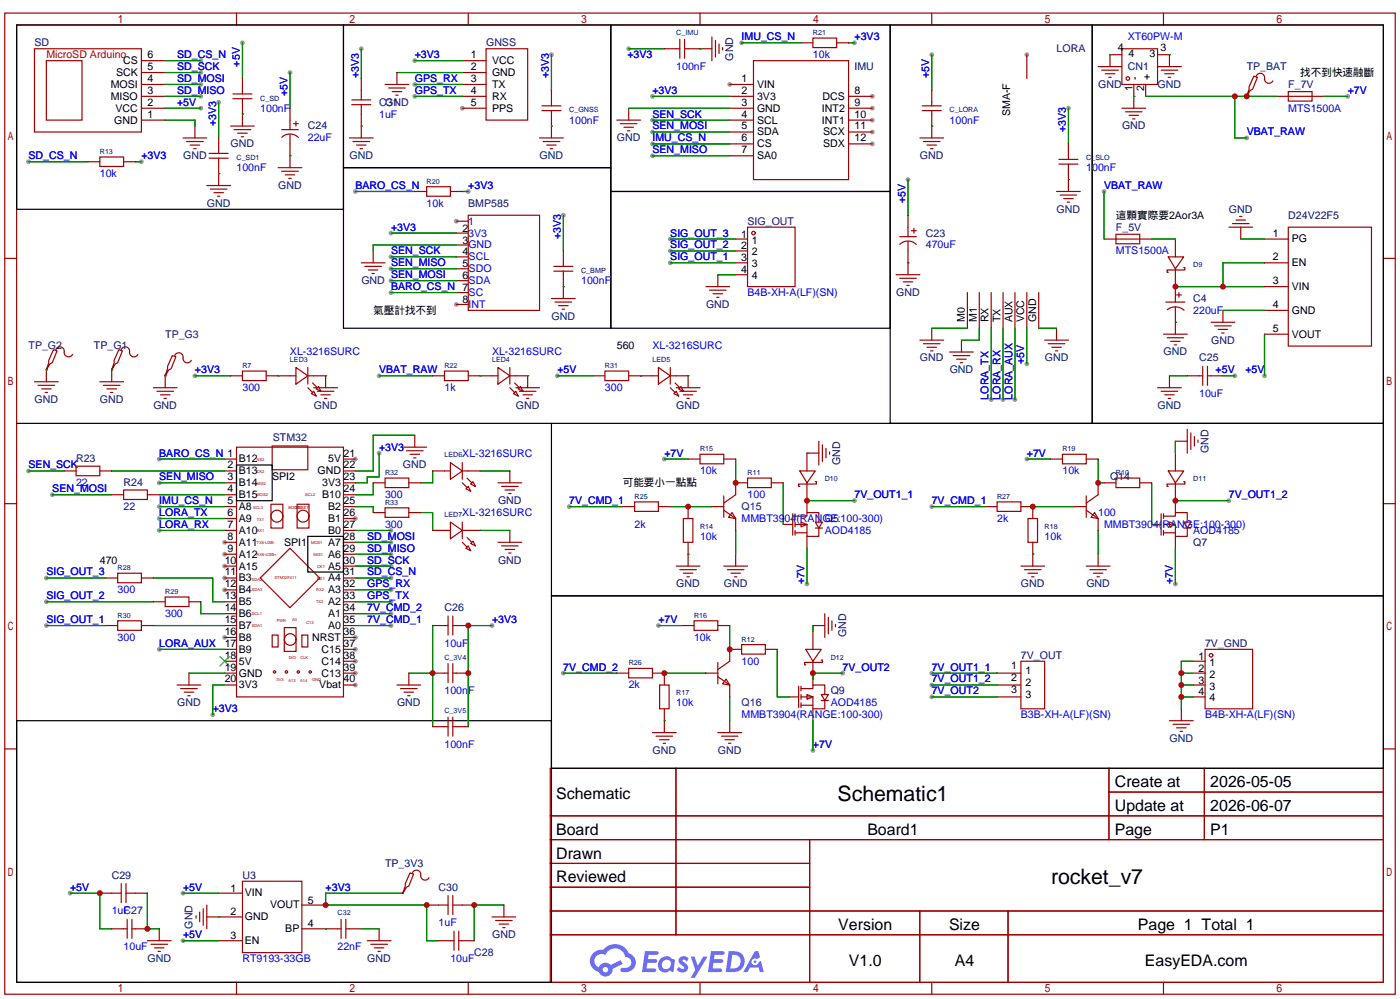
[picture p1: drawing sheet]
<svg xmlns="http://www.w3.org/2000/svg" width="299mm" height="213mm" viewBox="0 0 299 213" stroke-linecap="round" stroke-linejoin="round" font-family="sans-serif">
<g fill="#999">
<circle cx="219.5" cy="11.7" r=".51"/>
<circle cx="48" cy="115.8" r=".51"/>
<circle cx="48" cy="118.4" r=".51"/>
<circle cx="48" cy="120.9" r=".51"/>
<circle cx="48" cy="123.4" r=".51"/>
<circle cx="48" cy="126" r=".51"/>
<circle cx="48" cy="136.1" r=".51"/>
<circle cx="75.9" cy="98" r=".51"/>
<circle cx="75.9" cy="110.7" r=".51"/>
<circle cx="75.9" cy="136.1" r=".51"/>
<circle cx="75.9" cy="138.7" r=".51"/>
<circle cx="75.9" cy="141.2" r=".51"/>
<circle cx="75.9" cy="143.8" r=".51"/>
<circle cx="75.9" cy="146.3" r=".51"/>
<circle cx="98.8" cy="23.1" r=".51"/>
<circle cx="97.5" cy="47.2" r=".51"/>
<circle cx="97.5" cy="65" r=".51"/>
<circle cx="156" cy="18" r=".51"/>
<circle cx="186.4" cy="20.6" r=".51"/>
<circle cx="186.4" cy="23.1" r=".51"/>
<circle cx="186.4" cy="25.7" r=".51"/>
<circle cx="186.4" cy="28.2" r=".51"/>
<circle cx="186.4" cy="30.7" r=".51"/>
<circle cx="211.8" cy="85.3" r=".51"/>
<circle cx="214.4" cy="85.3" r=".51"/>
<circle cx="34" cy="110.7" r=".51"/>
<circle cx="34" cy="113.3" r=".51"/>
<circle cx="270.3" cy="80.3" r=".51"/>
<circle cx="219.5" cy="77.7" r=".51"/>
<circle cx="263.9" cy="80.3" r=".51"/>
<circle cx="83.6" cy="133.6" r=".51"/>
<circle cx="83.6" cy="131.1" r=".51"/>
<circle cx="83.6" cy="128.5" r=".51"/>
<circle cx="83.6" cy="126" r=".51"/>
<circle cx="83.6" cy="113.3" r=".51"/>
<circle cx="83.6" cy="115.8" r=".51"/>
<circle cx="83.6" cy="118.4" r=".51"/>
<circle cx="83.6" cy="120.9" r=".51"/>
<circle cx="34" cy="103.1" r=".51"/>
<circle cx="34" cy="138.7" r=".51"/>
<circle cx="34" cy="98" r=".51"/>
<circle cx="143.3" cy="56.1" r=".51"/>
<circle cx="143.3" cy="53.6" r=".51"/>
<circle cx="143.3" cy="51.1" r=".51"/>
<circle cx="88.6" cy="18" r=".51"/>
<circle cx="88.6" cy="20.6" r=".51"/>
<circle cx="88.6" cy="13" r=".51"/>
<circle cx="42.9" cy="13" r=".51"/>
<circle cx="42.9" cy="15.5" r=".51"/>
<circle cx="42.9" cy="18" r=".51"/>
<circle cx="42.9" cy="20.6" r=".51"/>
<circle cx="42.9" cy="23.1" r=".51"/>
<circle cx="83.6" cy="62.5" r=".51"/>
<circle cx="83.6" cy="54.9" r=".51"/>
<circle cx="83.6" cy="59.9" r=".51"/>
<circle cx="83.6" cy="57.4" r=".51"/>
<circle cx="83.6" cy="49.8" r=".51"/>
<circle cx="158.5" cy="9.1" r=".51"/>
<circle cx="182.6" cy="9.1" r=".51"/>
<circle cx="75.9" cy="40.9" r=".51"/>
<circle cx="6.1" cy="34.5" r=".51"/>
<circle cx="30.2" cy="34.5" r=".51"/>
<circle cx="100.1" cy="40.9" r=".51"/>
<circle cx="117.9" cy="11.7" r=".51"/>
<circle cx="134.4" cy="10.4" r=".51"/>
<circle cx="120.4" cy="46" r=".51"/>
<circle cx="199.1" cy="11.7" r=".51"/>
<circle cx="51.8" cy="9.1" r=".51"/>
<circle cx="34" cy="108.2" r=".51"/>
<circle cx="81" cy="80.3" r=".51"/>
<circle cx="119.1" cy="80.3" r=".51"/>
<circle cx="83.6" cy="123.4" r=".51"/>
<circle cx="9.9" cy="128.5" r=".51"/>
<circle cx="9.9" cy="123.4" r=".51"/>
<circle cx="9.9" cy="133.6" r=".51"/>
<circle cx="45.5" cy="152.7" r=".51"/>
<circle cx="105.2" cy="133.6" r=".51"/>
<circle cx="199.1" cy="108.2" r=".51"/>
<circle cx="219.5" cy="98" r=".51"/>
<circle cx="120.4" cy="143.8" r=".51"/>
<circle cx="140.7" cy="133.6" r=".51"/>
<circle cx="173.7" cy="160.3" r=".51"/>
<circle cx="199.1" cy="143.8" r=".51"/>
<circle cx="199.1" cy="146.3" r=".51"/>
<circle cx="199.1" cy="148.8" r=".51"/>
<circle cx="39.1" cy="200.9" r=".51"/>
<circle cx="15" cy="190.8" r=".51"/>
<circle cx="236" cy="40.9" r=".51"/>
<circle cx="266.4" cy="29.5" r=".51"/>
<circle cx="288" cy="20.6" r=".51"/>
<circle cx="41.7" cy="80.3" r=".51"/>
<circle cx="62" cy="15.5" r=".51"/>
<circle cx="77.2" cy="10.4" r=".51"/>
<circle cx="39.1" cy="190.8" r=".51"/>
<circle cx="121.7" cy="108.2" r=".51"/>
<circle cx="142" cy="98" r=".51"/>
<circle cx="262.6" cy="106.9" r=".51"/>
<circle cx="251.2" cy="124.7" r=".51"/>
<circle cx="182.6" cy="106.9" r=".51"/>
<circle cx="172.5" cy="124.7" r=".51"/>
<circle cx="180.1" cy="143.8" r=".51"/>
<circle cx="139.4" cy="20.6" r=".51"/>
<circle cx="139.4" cy="25.7" r=".51"/>
<circle cx="139.4" cy="28.2" r=".51"/>
<circle cx="139.4" cy="33.3" r=".51"/>
<circle cx="139.4" cy="30.7" r=".51"/>
<circle cx="46.7" cy="21.8" r=".51"/>
<circle cx="228.3" cy="23.1" r=".51"/>
<circle cx="6.1" cy="100.6" r=".51"/>
<circle cx="11.2" cy="105.7" r=".51"/>
<circle cx="216.9" cy="85.3" r=".51"/>
<circle cx="194.1" cy="38.4" r=".51"/>
<circle cx="81" cy="96.8" r=".51"/>
</g>
<g fill="none" stroke="#a10000" stroke-width=".25">
<path d="M1 2.8h297.2v209.5h-297.2zM3.6 5.3h292.1v204.5h-292.1zM50.5 2.8v2.5M100.1 2.8v2.5M149.6 2.8v2.5M199.1 2.8v2.5M248.7 2.8v2.5M1 55.2h2.6M295.7 55.2h2.5M1 107.6h2.6M295.7 107.6h2.5M1 160h2.6"/>
<path d="M295.7 160h2.5M117.6 164.1h178.1v45.7h-178.1zM117.6 174.2h178.1M117.6 179.3h178.1M144.5 164.1v35.5M173 179.3v30.5M237 164.1v15.2M237 169.2h58.7M257.4 164.1v15.2M117.6 184.4h55.4M117.6 194.6h178.1M117.6 189.5h55.4"/>
<path d="M117.6 199.6h178.1M196.6 194.6v15.2M215.4 194.6v15.2M50.5 209.8v2.5M100.1 209.8v2.5M149.6 209.8v2.5M199.1 209.8v2.5M248.7 209.8v2.5"/>
</g>
<g fill="#5487ff">
<path d="M145.3 204.5a1.3 1.3 0 0 1 1.9 .3l-.4 .6a.54 .54 0 0 0-.9-.2l.1 .2a1.34 1.34 0 0 1 .9 1.8 1.47 1.47 0 0 1-2.3-.1l.5-.6 .8 .4a.31 .31 0 0 0 .4-.2 .31 .31 0 0 0-.3-.4 1.12 1.12 0 0 1-.7-1.8z"/>
<path d="M147.6 204.3h.9l.6 2 1.2-2h.9l-2.7 4.5h-.9l1-1.6z"/>
<path d="M137.8 203.1h1.7a1.31 1.31 0 0 1 1.2 .2 .4 .4 0 0 1-.3 .6h-1.8l-.1 1h1.6a.4 .4 0 0 1 .4 .4 .4 .4 0 0 1-.5 .4l-1.6-.1-.2 1.2h1.4a.46 .46 0 0 1 .5 .1 .46 .46 0 0 1 .1 .5l-.4 .2h-2.6z"/>
<path d="M151.9 203.1h1.7a1.32 1.32 0 0 1 1.2 .2 .39 .39 0 0 1-.3 .6h-1.8l-.1 1h1.6a.4 .4 0 0 1 .4 .4 .4 .4 0 0 1-.4 .3h-1.7l-.2 1.2h1.4a.46 .46 0 0 1 .5 .1 .46 .46 0 0 1 .1 .5l-.4 .2h-2.6z"/>
<path d="M161.3 203.1h.8l.3 1.4-.6 .3a.75 .75 0 0 0-1.1 .3 .75 .75 0 0 0 .5 1.1 .75 .75 0 0 0 .9-.7l.5-.3 .6 2.4h-.8l-.3-.9h-1.8l-.5 .9h-1z"/>
<path d="M155.7 203.1l-.6 4.5h1.5a2.27 2.27 0 0 0 2.6-2.3 2.27 2.27 0 0 0-2.7-2.2zM156.5 203.9a1.5 1.5 0 0 1 1.8 1.6 1.5 1.5 0 0 1-1.9 1.3h-.3z"/>
<path d="M141.2 204.8a1.6 1.6 0 0 0-.3 2.3 1.6 1.6 0 0 0 2.3 .2l.7 .3 .3-2.5-.1-.2-.5-.1a1.58 1.58 0 0 0-2.4 0zM141.8 205.3a.98 .98 0 0 1 1.6 .4 .98 .98 0 0 1-1.1 1.3 .94 .94 0 0 1-.9-.7 .94 .94 0 0 1 .4-1z"/>
<path d="M126.8 203.5a2.37 2.37 0 0 0 1.1 4.1 1.54 1.54 0 0 0 1.8 .9 1.54 1.54 0 0 0 1.2-1.6l2.2-1-.5-.8-2 1a1.57 1.57 0 0 0-2.7 .5 1.5 1.5 0 0 1-.7-2.1 1.5 1.5 0 0 1 2.2-.5 2.23 2.23 0 0 1 2.3-1.4 2.23 2.23 0 0 1 2 1.8 1.16 1.16 0 0 1 1.2 1.1 1.16 1.16 0 0 1-1.1 1.2h-.7a.47 .47 0 0 0-.5 .4 .47 .47 0 0 0 .4 .5 2.17 2.17 0 0 0 2.5-.9 2.17 2.17 0 0 0-.3-2.7l-.8-.4a3.2 3.2 0 0 0-5.5-.7l-1.1 .1zM128.8 207.1a.6 .6 0 0 1 1.2 0 .6 .6 0 0 1-1.2 0z"/>
<circle cx="161.4" cy="205.4" r=".28"/>
</g>
<g fill="none" stroke="#a10000" stroke-width=".25">
<path d="M7.4 10.4h22.8v17.8h-22.8zM9.9 13h7.6v12.7h-7.6zM30.2 13h5.1M30.2 15.5h5.1M30.2 18h5.1M51.8 16.8v3.3M77.2 16.8v4.5M82.3 18h5.1M83.1 18.8h3.5M83.8 19.6h2.1M84.8 15.5v2.5M98.8 13h5.1"/>
<path d="M98.8 15.5h5.1M98.8 18h5.1M103.9 10.4h8.9v15.3h-8.9zM117.9 19.3v3.3M142 10.4h3.3M145.3 8.4v4M146.3 10.4h5.8M146.3 8.4v4M152.1 7.9v5.1M152.9 8.6v3.6M153.7 9.4v2M154.4 10.2v.5"/>
<path d="M156 18h5M161 13h20.4v25.4h-20.4zM171.2 9.1h2.5M173.7 8.1h5.1v2.1h-5.1zM178.8 9.1h2.6M199.1 19.3v3.3M219.5 11.7v5.1M234.7 14.2h5.1M235.5 15h3.5M236.2 15.7h2.1M237 16.5h.5M239.8 10.4h7.6v7.6h-7.6z"/>
<path d="M239.8 11.7h-2.6v2.5M242.3 18v5.1M244.9 18v2.6M247.4 11.7h2.5v2.5M247.4 14.2h5.1M248.2 15h3.5M248.9 15.7h2.1M249.7 16.5h.5M268 16.3l.7 .2-1 2.6-.5 .2-.8 1.3 .6-1.5v-.6zM268.5 16.3a.93 .93 0 0 1 1.1-.6 .93 .93 0 0 1 .7 1.1 .94 .94 0 0 0 .6 1 .94 .94 0 0 0 1.1-.5M275.3 19.6h5.1v2h-5.1zM18.8 34.5h2.5"/>
<path d="M21.3 33.5h5.1v2.1h-5.1zM26.4 34.5h2.6M30.2 23.1h5.1M30.2 20.6h5.1M30.2 25.7h5.1M39.1 29.5h5.1M39.9 30.2h3.5M40.6 31h2.1M41.4 31.8h.5M41.7 26.9v2.6M44.2 39.6h5.1M44.7 32.8h4.1"/>
<path d="M44.7 33.8h4.1M46.7 29.5v3.3M46.7 33.8v5.8M49.3 26.9h5.1M49.8 20.1h4M49.8 21.1h4M50 27.7h3.6M50.8 28.4h2M51.6 29.2h.5M51.8 21.1v5.8M59.4 35.8h5.1M60.2 27.7h3.6"/>
<path d="M60.2 36.6h3.6M60.2 29.3a2.54 2.54 0 0 1 3.6 0M61 37.3h2M61.7 38.1h.5M62 23.1v4.6M62 28.7v7.1M62.7 26.4h1.1M63.2 25.9v1M74.7 29.5h5.1M75.2 21.3h4M75.2 22.4h4M75.4 30.2h3.6"/>
<path d="M76.2 31h2M77 31.8h.5M77.2 22.4v7.1M84.6 20.3h.5M91.2 39.9h5.1v2h-5.1zM98.8 23.1h5.1M98.8 20.6h5.1M115.3 29.5h5.1M115.8 22.6h4.1M115.8 23.6h4.1M116.1 30.2h3.5M116.8 31h2.1"/>
<path d="M117.6 31.8h.5M117.9 23.6v5.9M131.8 25.7h5.1M132.6 26.4h3.5M133.3 27.2h2.1M134.1 27.9h.5M134.4 23.1v2.6M156 23.1h5M156 20.6h5M156 25.7h5M156 28.2h5M156 30.7h5"/>
<path d="M156 33.3h5M181.4 23.1h5M181.4 20.6h5M181.4 25.7h5M181.4 28.2h5M181.4 30.7h5M196.6 29.5h5.1M197.1 22.6h4.1M197.1 23.6h4.1M197.4 30.2h3.5M198.1 31h2.1M198.9 31.8h.5"/>
<path d="M199.1 23.6v5.9M226.3 34h4.1M226.3 35.1h4.1M228.3 30.7v3.3M228.3 35.1v5.8M239.8 23.1h5.1M240.5 23.9h3.6M241.3 24.6h2M242.1 25.4h.5M266.4 20.3v.3M272.8 20.6h10.2M45 40.4h3.5"/>
<path d="M45.7 41.1h2.1M46.5 41.9h.5M77.2 56.1h5.1M78 56.9h3.5M78.7 57.7h2.1M79.5 58.4h.5M79.8 53.6v2.5M88.6 40.9h2.6M96.3 40.9h2.5M97.5 47.2h2.6M97.5 49.8h2.6M97.5 52.3h2.6"/>
<path d="M97.5 54.9h2.6M97.5 57.4h2.6M97.5 59.9h2.6M100.1 46h15.2v20.3h-15.2zM118.4 56.9h4M118.4 57.9h4M120.4 53.6v3.3M120.4 57.9v5.9M153.4 58.7v2.5M157.2 51.1h2.6M157.2 53.6h2.6M157.2 56.1h2.6"/>
<path d="M157.2 58.7h2.6M159.8 48.5h10.1v12.7h-10.1zM191.5 58.7h5.1M192.3 59.4h3.5M192.3 50.5h3.5M192.3 52.2a2.54 2.54 0 0 1 3.5 0M194.1 46v4.5M194.1 51.6v7.1M194.8 49.3h1M195.3 48.8v1M225.8 40.9h5.1M226.6 41.7h3.5"/>
<path d="M227.3 42.4h2.1M228.1 43.2h.5M236 51.1h10.1M238.5 50h5.1v2.1h-5.1zM249.7 54.9h3.3l-1.8 2.5zM251.2 51.1v3.8M251.2 57.4v7.1M253 57.2h.2v.5h-3.8v.5h.3M262.6 48.5h5.1M263.4 47.8h3.6M264.2 47h2M264.9 46.2h.5"/>
<path d="M265.2 48.5v2.6M270.3 51.1h5M270.3 56.1h5M275.3 48.5h17.8v25.4h-17.8zM9.9 78.7v2.8M11.4 74.7l.8 .2-1 2.6-.5 .2-.8 1.3 .5-1.5v-.5zM11.9 74.7a.93 .93 0 0 1 1.2-.6 .93 .93 0 0 1 .6 1.1 .94 .94 0 0 0 .7 1 .94 .94 0 0 0 1.1-.5M23.9 78.7v2.8M25.4 74.7l.8 .2-1.1 2.6-.5 .2-.7 1.3 .5-1.5v-.5zM25.9 74.7a.93 .93 0 0 1 1.1-.6 .93 .93 0 0 1 .7 1.1 .94 .94 0 0 0 .7 1 .94 .94 0 0 0 1.1-.5M36.8 75.9l.8 .3-1 2.5-.5 .3-.8 1.3 .5-1.6v-.5zM37.3 75.9a.93 .93 0 0 1 1.2-.5 .93 .93 0 0 1 .6 1.1 .94 .94 0 0 0 .7 .9 .94 .94 0 0 0 1.1-.4"/>
<path d="M51.8 79.2h5.1v2.1h-5.1zM63.2 78.5l2.6 1.8-2.6 1.7zM65.8 78.5v3.5M95 79.2h5.1v2.1h-5.1zM97.5 62.5h2.6M97.5 65h2.6M106.4 78.5l2.6 1.8-2.6 1.7zM109 78.5v3.5M117.9 63.8h5M118.6 64.5h3.6M119.4 65.3h2M120.1 66h.5"/>
<path d="M129.3 79.2h5.1v2.1h-5.1zM140.7 78.5l2.6 1.8-2.6 1.7zM143.3 78.5v3.5M150.9 61.2h5.1M151.6 62h3.6M152.4 62.7h2M153.2 63.5h.5M193 60.2h2.1M193.8 61h.5M196.6 72.6h5.1M197.4 73.4h3.5M198.1 74.2h2.1"/>
<path d="M198.9 74.9h.5M199.1 70.1v2.5M202.9 75.2h5.1M203.7 75.9h3.6M204.5 76.7h2M205.2 77.5h.5M205.5 72.6v2.6M206.8 62.5v7.6M209.3 62.5v7.6M211.8 62.5v7.6M214.4 62.5v7.6M216.9 62.5v7.6"/>
<path d="M219.5 62.5v7.6M222 62.5v7.6M223.3 72.6h5M224 73.4h3.6M224.8 74.2h2M225.6 74.9h.5M225.8 70.1v2.5M248.7 71.4h5M249.2 64.5h4M249.4 72.1h3.6M249.5 66.1a2.74 2.74 0 0 1 3.6 .2M250.2 72.9h2"/>
<path d="M251 73.7h.5M251.2 65.5v5.9M251.5 63h1M252 62.5v1M257 78.2v4.1M258.1 78.2v4.1M258.8 68.8h5.1M259.6 69.6h3.5M260.3 70.4h2.1M261.1 71.1h.5M261.4 66.3v2.5M270.3 61.2h5"/>
<path d="M270.3 71.4h5M270.3 66.3h5M7.4 81.5h5M8.1 82.3h3.6M8.9 83.1h2M9.7 83.8h.5M16.3 99.6h5v2h-5zM21.3 81.5h5.1M22.1 82.3h3.6M22.9 83.1h2M23.6 83.8h.5M32.8 82.8h5"/>
<path d="M33.5 83.6h3.6M34.3 84.3h2M35.1 85.1h.5M35.3 80v2.8M48 98h2.5M49.3 80.3h2.5M50.5 95.5h22.9v53.3h-22.9zM56.9 80.3h6.3M58.2 95.2h7.6v5.1h-7.6zM65.8 80.3h3.8v2.5M65.8 82.8l1 1M66.5 84.1l.6-.5 .5 1z"/>
<path d="M66.8 81.8l1 1M67.1 82.8h5M67.6 83.1l.5-.6 .5 1.1zM67.8 83.6h3.6M68.6 84.3h2M69.3 85.1h.5M73.4 98h2.5M86.1 95.5h5.1M86.9 96.3h3.5M87.6 97h2.1M88.4 97.8h.5M88.6 93v2.5"/>
<path d="M92.5 80.3h2.5M96.3 98.8l2.5 1.8-2.5 1.8zM98.8 98.8v3.6M100.1 80.3h6.3M109 80.3h3.8v2.5M109 82.8l1 1M109.7 84.1l.5-.5 .5 1zM110 81.8l1 1M110.2 82.8h5.1M111 83.6h3.6M111.3 82.5l.5 1.1-1.1-.5zM111.8 84.3h2"/>
<path d="M112.5 85.1h.5M126.7 80.3h2.6M134.4 80.3h6.3M143.3 80.3h3.8v2.5M143.3 82.8l1 1M144 84.1l.5-.5 .5 1zM144.3 81.8l1 1M144.5 82.8h5.1M145 83.1l.5-.6 .5 1.1zM145.3 83.6h3.5M146 84.3h2.1M146.8 85.1h.5"/>
<path d="M147.1 98h2.5M149.6 97h5.1v2.1h-5.1zM154.7 98h2.5M175 96.8h-2.5v3.8M175 94.2v5.1M175.8 95v3.6M176.5 95.8v2M177.3 96.5v.5M224.5 98h2.6M227.1 97h5.1v2.1h-5.1zM232.2 98h2.5M247.4 82.8h5.1"/>
<path d="M248.2 83.6h3.5M248.9 84.3h2.1M249.7 85.1h.5M249.9 80.3v2.5M251.2 96.8v3.8M251.2 94.2h2.5M253.7 91.7v5.1M253.7 80.3h3.3M254.5 92.5v3.5M255.3 93.2v2M256 94v.5M258.1 80.3h3.3"/>
<path d="M13.7 100.6h2.6M21.3 100.6h2.6M23.9 105.7h2.5M26.4 104.6h5.1v2.1h-5.1zM31.5 105.7h2.5M48 100.6h2.5M48 103.1h2.5M48 105.7h2.5M48 108.2h2.5M48 110.7h2.5M48 113.3h2.5M48 115.8h2.5"/>
<path d="M48 118.4h2.5M57.9 107.7h2.6v5.1h-2.6zM63.5 107.7h2.5v5.1h-2.5zM73.4 100.6h2.5M73.4 103.1h2.5M73.4 105.7h2.5M73.4 108.2h2.5M73.4 110.7h2.5M73.4 113.3h2.5M73.4 115.8h2.5M73.4 118.4h2.5M79.8 103.1h2.5"/>
<path d="M79.8 109.5h2.5M82.3 102.1h5.1v2h-5.1zM82.3 108.5h5.1v2h-5.1zM87.4 103.1h2.5M87.4 109.5h2.5M92.5 100.6h3.8M92.5 113.3h3.8M96.3 111.5l2.5 1.8-2.5 1.8zM98.8 100.6h3.8M98.8 113.3h3.8M98.8 103.1l1 1M98.8 111.5v3.6"/>
<path d="M98.8 115.8l1 1M99.6 104.4l.5-.5 .5 1zM99.6 117.1l.5-.5 .5 1zM99.8 102.1l1 1M99.8 114.8l1 1M100.6 103.4l.5-.5 .5 1zM100.6 116.1l.5-.5 .5 1zM106.4 103.1h5.1M106.4 115.8h5.1M107.2 103.9h3.5M107.2 116.6h3.5M107.9 104.6h2.1"/>
<path d="M107.9 117.3h2.1M108.7 105.4h.5M108.7 118.1h.5M109 100.6v2.5M109 113.3v2.5M133.1 108.2h2.5M135.6 107.2h5.1v2h-5.1zM140.7 108.2h2.6M146 110.7h2.1v5.1h-2.1zM147.1 108.2v2.5M147.1 115.8v5.1M152.1 108.2h2.6"/>
<path d="M154.7 109l2.5 1.7M154.7 105.9v4.6M156.5 109.5l.7 1.2-1.5-.2zM157.2 110.7v2.6M157.2 118.4v2.5M159.8 102.1h5v2h-5zM159.8 103.1h-2.6v2.6l-2.5 1.7M164.8 103.1h2.6M167.4 112h2M169.4 109.7v4.6M169.9 112h2.6v2.6h2.5v-1.8M169.9 110.2h2.6v-.7h2.5v2"/>
<path d="M169.9 113.8h2.6M169.9 109.7v1M169.9 111.5v1M169.9 113.3v1M170.9 100.6h3.3l-1.7 2.5zM171.2 111.5l1.3 .5-1.3 .5zM172.5 103.1v6.4M172.5 114.6v2.5M174.2 112.8h1.6M174.2 111.5h1.6l-.8 1.3zM174.2 102.9h.3v.5h-3.8v.5h.2M210.6 108.2h2.5"/>
<path d="M213.1 107.2h5.1v2h-5.1zM218.2 108.2h2.5v2.5M219.7 110.7h2v5.1h-2zM220.7 115.8v5.1M229.6 108.2h2.6M232.2 109l2.5 1.7M232.2 105.9v4.6M233.9 109.5l.8 1.2-1.5-.2zM234.7 103.1v2.6l-2.5 1.7M234.7 110.7v2.6M234.7 118.4v2.5M236 103.1h2.5"/>
<path d="M238.5 102.1h5.1v2h-5.1zM243.6 103.1h2.5M246.1 112h2.1M248.2 109.7v4.6M248.7 112h2.5v2.6h2.5v-1.8M248.7 110.2h2.5v-.7h2.5v2M248.7 109.7v1M248.7 111.5v1M248.7 113.3v1M248.7 113.8h2.5M249.7 100.6h3.3l-1.8 2.5zM249.9 111.5l1.3 .5-1.3 .5z"/>
<path d="M251.2 103.1v6.4M251.2 114.6v2.5M253 112.8h1.5M253 111.5h1.5l-.8 1.3zM253 102.9h.2v.5h-3.8v.5h.3M22.6 123.4h2.5M22.6 133.6h2.5M25.1 122.4h5.1v2.1h-5.1zM25.1 132.6h5.1v2h-5.1zM30.2 123.4h2.6M30.2 133.6h2.6M32.8 128.5h2.5"/>
<path d="M35.3 127.5h5.1v2h-5.1zM40.4 128.5h2.5M48 120.9h2.5M48 123.4h2.5M48 126h2.5M48 128.5h2.5M48 131.1h2.5M48 133.6h2.5M48 136.1h2.5M48 138.7h2.5M55.6 123.4l6.4-6.3 6.3 6.3-6.3 6.4zM58.2 135.6h1.2v2.6h-1.2z"/>
<path d="M60.8 134h2.5v5.1h-2.5zM64.5 135.6h1.3v2.6h-1.3zM73.4 120.9h2.5M73.4 123.4h2.5M73.4 126h2.5M73.4 128.5h2.5M73.4 131.1h2.5M73.4 133.6h2.5M73.4 136.1h2.5M73.4 138.7h2.5M92.5 133.6h3.3M95.8 131.6v4"/>
<path d="M96.8 133.6h3.3M96.8 131.6v4M144.5 120.9h5.1M145.3 121.7h3.5M145.8 133.6h2.5M146 122.4h2.1M146.8 123.2h.5M148.3 132.6h5.1v2h-5.1zM153.4 133.6h2.6M154.7 120.9h5.1M155.4 121.7h3.6M156.2 122.4h2"/>
<path d="M157 123.2h.5M158.5 137.7h5.1v2h-5.1zM158.5 138.7h-2.5v2.5l-2.6 1.8M163.6 138.7h2.5M172.2 138.7h3.3l-1.8 2.5zM173.7 133.6h2.6M173.7 134.9v3.8M176.3 131.1v5M177 131.8v3.6M177.8 132.6v2M178.6 133.3v.6M218.2 120.9h5.1"/>
<path d="M218.9 121.7h3.6M219.7 122.4h2M220.5 123.2h.5M232.2 120.9h5M232.9 121.7h3.6M233.7 122.4h2M234.4 123.2h.5M257.6 138.7h10.1v12.7h-10.1zM37.8 146.3h5.1M38.6 147.1h3.6M39.4 147.8h2M40.1 148.6h.5"/>
<path d="M40.4 143.8v2.5M48 141.2h2.5M48 143.8h2.5M48 146.3h2.5M73.4 141.2h2.5M73.4 143.8h2.5M73.4 146.3h2.5M84.8 146.3h5.1M85.6 147.1h3.6M86.4 147.8h2M87.1 148.6h.5M87.4 143.8v2.5"/>
<path d="M92.5 143.8h3.3M92.5 155.2h3.3M95.8 141.7v4.1M95.8 153.2v4M96.8 143.8h3.3M96.8 141.7v4.1M96.8 153.2v4M96.8 155.2h3.3M131.8 143.8h2.6M134.4 142.7h5v2.1h-5zM139.4 143.8h2.6v2.5M139.4 156.5h5.1"/>
<path d="M140.2 157.2h3.6M141 146.3h2v5.1h-2zM141 158h2M141.7 158.7h.5M142 151.4v5.1M150.9 143.8h2.5M153.4 141.5v4.5M153.4 156.5h5.1M153.4 144.5l2.6 1.8M154.2 157.2h3.5M154.9 158h2.1M155.2 145l.8 1.3-1.6-.3z"/>
<path d="M155.7 158.7h.5M156 146.3v2.5M156 153.9v2.6M168.7 148.8h2M170.7 146.6v4.5M171.2 148.8h2.5v2.6h2.6v-1.8M171.2 147.1h2.5v-.8h2.6v2M171.2 146.6v1M171.2 148.3v1.1M171.2 150.1v1M171.2 150.6h2.5M172.5 148.3l1.2 .5-1.2 .6z"/>
<path d="M173.7 141.2v5.1M173.7 151.4v2.5M175.5 149.6h1.5M175.5 148.3h1.5l-.7 1.3zM175.5 141h.3v.5h-3.8v.5h.2M213.1 143.8h5.1M213.1 146.3h5.1M213.1 148.8h5.1M218.2 141.2h5.1v10.2h-5.1zM249.9 153.9h5.1M250.7 154.7h3.6M251.5 155.4h2"/>
<path d="M252.2 156.2h.5M252.5 151.4v2.5M255 141.2h2.6M255 143.8h2.6M255 146.3h2.6M255 148.8h2.6M21.3 190.8h4.6M23.9 198.4h3.3M25.9 188.7v4.1M26.9 190.8h4.6M26.9 188.7v4.1M27.2 196.3v4.1"/>
<path d="M28.2 198.4h3.3M28.2 196.3v4.1M34 198.4v2.5M41.9 195.6v.5M42.7 194.8v2M43.4 194.1v3.5M44.2 195.8h7.6M44.2 193.3v5.1M46.7 190.8h5.1M51.8 188.2h12.7v15.3h-12.7zM64.5 198.4h8.4M64.5 193.3h5.1"/>
<path d="M72.9 196.3v4.1M73.9 198.4h3.3M73.9 196.3v4.1M81 198.4v2.5M86.1 190.5v.3M87.6 186.4l.8 .3-1 2.5-.5 .3-.8 1.3 .5-1.6v-.5zM88.1 186.4a.93 .93 0 0 1 1.2-.5 .93 .93 0 0 1 .6 1 .94 .94 0 0 0 .7 1 .94 .94 0 0 0 1.1-.4M91.2 193.3h4.6M95.8 191.3v4M96.8 191.3v4M96.8 193.3h4.5M97 198.9v4"/>
<path d="M98 198.9v4M105.2 195.8h5M105.9 196.6h3.6M106.7 197.4h2M107.4 198.1h.5M107.7 193.3v2.5M31.5 200.9h5.1M32.3 201.7h3.5M33 202.4h2.1M33.8 203.2h.5M46.7 200.9h5.1M78.5 200.9h5.1"/>
<path d="M79.2 201.7h3.6M80 202.4h2M80.8 203.2h.5M93.7 200.9h3.3M98 200.9h3.3"/>
<circle cx="241" cy="16.8" r=".38"/>
<circle cx="161" cy="49.8" r=".38"/>
<circle cx="59.2" cy="110.2" r="1.27"/>
<circle cx="64.8" cy="110.2" r="1.27"/>
<circle cx="62" cy="136.6" r="1.24"/>
<circle cx="258.8" cy="140" r=".38"/>
<circle cx="58.7" cy="143.5" r=".25"/>
<circle cx="61.2" cy="143.5" r=".25"/>
<circle cx="63.8" cy="143.5" r=".25"/>
<circle cx="66.3" cy="143.5" r=".25"/>
</g>
<path d="M47 140.2l2 2M49 140.2l-2 2" fill="none" stroke="#3c3" stroke-width=".25"/>
<g fill="none" stroke="#008700" stroke-width=".25">
<path d="M35.3 18h7.6M35.3 15.5h7.6M35.3 13h7.6M51.8 9.1v7.7M62 15.5v7.6M77.2 10.4v6.4M84.8 15.5h14M88.6 18h10.2M88.6 13h10.2M117.9 11.7v7.6M134.4 10.4h7.6M149.6 10.4h.1"/>
<path d="M158.5 9.1h12.7M181.4 9.1h1.2M199.1 11.7v7.6M237.2 11.7h.1M249.9 11.7h.1M6.1 34.5h12.7M29 34.5h1.2M35.3 20.6h7.6M35.3 25.7h6.4v1.2M35.3 23.1h7.6M46.7 37.1h.1M46.7 21.8v7.7"/>
<path d="M51.8 24.4h.1M62 33.3h.1M77.2 26.9h.1M88.6 20.6h10.2M117.9 26.9h.1M134.4 23.1h21.6M139.4 20.6h16.6M139.4 25.7h16.6M139.4 28.2h16.6M139.4 33.3h16.6M139.4 30.7h16.6M194.1 38.4v7.6"/>
<path d="M199.1 26.9h.1M228.3 38.4h.1M228.3 23.1v7.6M242.3 20.6h.1M244.9 20.6h27.9M263.9 20.6v8.9h2.5M283 20.6h5M75.9 40.9h12.7M83.6 54.9h13.9M83.6 59.9h13.9M83.6 57.4h13.9M83.6 49.8h13.9"/>
<path d="M97.5 52.3h-17.7v1.3M98.8 40.9h1.3M120.4 46v7.6M143.3 56.1h13.9M143.3 53.6h13.9M143.3 51.1h13.9M153.4 58.7h3.8M194.1 56.1h.1M236 40.9v10.2M246.1 51.1h5.1M265.2 51.1h5.1M270.3 56.1h-8.9v5.1"/>
<path d="M9.9 79h.1M23.9 79h.1M83.6 62.5h13.9M120.4 61.2h.1M199.1 70.1h7.7M209.3 70.1v2.5h-3.8M211.8 70.1v15.2M214.4 70.1v15.2M216.9 70.1v15.2M219.5 70.1v7.6M222 70.1h3.8M251.2 68.8h.1"/>
<path d="M251.2 61.2h19.1M261.4 66.3h8.9M270.3 71.4v8.9M34 98h14M35.3 80.3h.1M41.7 80.3h7.6M59.4 80.3h.1M69.6 80.3h.1M81 80.3h11.5M81 96.8v5.1h-2.5v1.2h-2.6M88.6 93h-8.8v7.6h-3.9M102.6 80.3h.1"/>
<path d="M112.8 80.3h.1M119.1 80.3h7.6M136.9 80.3h.1M142 98h5.1M147.1 80.3h.1M157.2 98v5.1M172.5 96.8h.1M219.5 98h5M234.7 98v5.1h1.3M249.9 80.3h3.8M251.2 94.2v2.6M261.4 80.3h2.5"/>
<path d="M6.1 100.6h7.6M11.2 105.7h12.7M23.9 100.6h24.1M34 110.7h14M34 113.3h14M34 105.7h14M34 103.1h14M34 108.2h14M75.9 113.3h7.7M75.9 115.8h7.7M75.9 118.4h7.7M75.9 108.2h3.9v1.3"/>
<path d="M79.8 103.1v2.6h-3.9M89.9 109.5h2.6v3.8M92.5 100.6v2.5h-2.6M102.6 113.3h6.4M102.6 100.6h6.4M121.7 108.2h11.4M143.3 108.2h8.8M147.1 118.4h.1M157.2 113.3v5.1M167.4 103.1v8.9M172.5 106.9h10.1M172.5 117.1v7.6"/>
<path d="M199.1 108.2h11.5M220.7 118.4h.1M220.7 108.2h8.9M234.7 113.3v5.1M246.1 103.1v8.9M251.2 106.9h11.4M251.2 117.1v7.6M9.9 133.6h12.7M9.9 128.5h22.9M9.9 123.4h12.7M32.8 133.6h15.2M32.8 123.4h12.7v5.1h2.5"/>
<path d="M34 138.7h14M42.9 128.5v2.6h5.1M75.9 133.6h7.7M75.9 131.1h7.7M75.9 128.5h7.7M75.9 126h7.7M75.9 120.9h7.7M75.9 123.4h7.7M92.5 133.6v21.6M105.2 133.6h-5.1v21.6M140.7 133.6h5.1M156 133.6v5.1"/>
<path d="M166.1 138.7v10.1h2.6M173.7 133.6v1.3M40.4 143.8h7.6M48 146.3h-2.5v6.4M87.4 143.8h5.1M120.4 143.8h11.4M142 153.9h.1M142 143.8h8.9M156 148.8v5.1M173.7 153.9v6.4M180.1 143.8h-6.4v1.2M199.1 143.8h14"/>
<path d="M199.1 146.3h14M199.1 148.8h14M252.5 143.8h2.5M252.5 146.3h2.5M252.5 148.8h2.5M255 141.2h-2.5v10.2M15 190.8h6.3v7.6h2.6M31.5 190.8v7.6h2.5M39.1 190.8h7.6M46.7 195.8h.1M69.6 198.4h.1M77.2 198.4h3.8"/>
<path d="M86.1 190.8h-16.5v2.5h21.6v7.6h2.5M107.7 193.3h-6.4v7.6M39.1 200.9h7.6"/>
</g>
<g fill="none" stroke="#000" stroke-width=".25">
<path d="M3.6 5.3h69.8v39.4h-69.8zM73.4 5.3h57.2v30.5h-57.2zM130.6 5.3h59.6v35.6h-59.6zM190.2 5.3h43.2v85.1h-43.2zM233.4 5.3h62.3v85.1h-62.3zM73.4 35.8h57.2v34.3h-57.2zM130.6 40.9h59.6v29.2h-59.6zM3.6 90.4h114.3M50.5 99.3h7.7v7.6h-7.7zM117.9 90.4h177.8v36.9h-177.8zM65.8 114.6h7.6v7.6h-7.6zM117.9 127.3h177.8v36.8h-177.8z"/>
<path d="M3.6 153.9h114.3v55.9h-114.3z"/>
</g>
<g fill="#c00">
<circle cx="261.4" cy="61.2" r=".63"/>
<circle cx="251.2" cy="61.2" r=".63"/>
<circle cx="100.1" cy="133.6" r=".63"/>
<circle cx="100.1" cy="143.8" r=".63"/>
<circle cx="92.5" cy="143.8" r=".63"/>
<circle cx="252.5" cy="148.8" r=".63"/>
<circle cx="252.5" cy="146.3" r=".63"/>
<circle cx="252.5" cy="143.8" r=".63"/>
<circle cx="220.7" cy="108.2" r=".63"/>
<circle cx="142" cy="143.8" r=".63"/>
<circle cx="31.5" cy="198.4" r=".63"/>
<circle cx="21.3" cy="190.8" r=".63"/>
<circle cx="101.3" cy="193.3" r=".63"/>
<circle cx="266.4" cy="20.6" r=".63"/>
<circle cx="263.9" cy="20.6" r=".63"/>
<circle cx="91.2" cy="193.3" r=".63"/>
<circle cx="69.6" cy="193.3" r=".63"/>
<circle cx="147.1" cy="108.2" r=".63"/>
<circle cx="251.2" cy="106.9" r=".63"/>
<circle cx="234.7" cy="103.1" r=".63"/>
<circle cx="172.5" cy="106.9" r=".63"/>
<circle cx="173.7" cy="143.8" r=".63"/>
<circle cx="156" cy="138.7" r=".63"/>
<circle cx="157.2" cy="103.1" r=".63"/>
</g>
<g font-size="4.5">
<text x="179" y="171">Schematic1</text>
<text x="224.6" y="188.8">rocket_v7</text>
</g>
<g font-size="3.4">
<text x="118.9" y="170.7">Schematic</text>
<text x="238.3" y="168.1">Create at</text>
<text x="238.3" y="173.2">Update at</text>
<text x="258.7" y="168.1">2026-05-05</text>
<text x="258.7" y="173.2">2026-06-07</text>
<text x="118.9" y="178.3">Board</text>
<text x="185.4" y="178.3">Board1</text>
<text x="238.3" y="178.3">Page</text>
<text x="258.7" y="178.3">P1</text>
<text x="118.9" y="183.4">Drawn</text>
<text x="118.9" y="188.5">Reviewed</text>
<text x="179.2" y="198.6">Version</text>
<text x="202.8" y="198.6">Size</text>
<text x="243.2" y="198.6">Page 1 Total 1</text>
<text x="181.4" y="206.2">V1.0</text>
<text x="204.1" y="206.2">A4</text>
<text x="244.7" y="206.2">EasyEDA.com</text>
</g>
<g font-size="2.3" fill="#000080">
<text x="7.4" y="9.9">SD</text>
<text x="103.9" y="9.9">GNSS</text>
<text x="225.8" y="11.1">LORA</text>
<text x="156.7" y="12.9" transform="rotate(-90 156.7 12.9)">GND</text>
<text x="182.6" y="15">IMU</text>
<text x="241" y="15">CN1</text>
<text x="266.4" y="15">TP_BAT</text>
<text x="81" y="22.6">C31</text>
<text x="82.3" y="22.6">GND</text>
<text x="234.7" y="18.8">GND</text>
<text x="247.4" y="18.8">GND</text>
<text x="275.3" y="18.8">F_7V</text>
<text x="65.8" y="27.7">C24</text>
<text x="239.8" y="27.7">GND</text>
<text x="39.1" y="34">GND</text>
<text x="49.3" y="31.5">GND</text>
<text x="74.7" y="34">GND</text>
<text x="115.3" y="34">GND</text>
<text x="131.8" y="30.2">GND</text>
<text x="196.6" y="34">GND</text>
<text x="59.5" y="40.4">GND</text>
<text x="44.2" y="44.2">GND</text>
<text x="100.1" y="44.2">BMP585</text>
<text x="159.8" y="48">SIG_OUT</text>
<text x="225.8" y="45.4">GND</text>
<text x="262.7" y="45.4">GND</text>
<text x="275.3" y="46.7">D24V22F5</text>
<text x="197.9" y="50.5">C23</text>
<text x="238.5" y="49.2">F_5V</text>
<text x="77.2" y="60.7">GND</text>
<text x="150.9" y="65.8">GND</text>
<text x="191.5" y="63.2">GND</text>
<text x="255" y="64.5">C4</text>
<text x="117.9" y="68.3">GND</text>
<text x="6.1" y="74.6">TP_G2</text>
<text x="20.1" y="74.6">TP_G1</text>
<text x="35.3" y="72.1">TP_G3</text>
<text x="196.6" y="77.2">GND</text>
<text x="223.3" y="77.2">GND</text>
<text x="248.7" y="75.9">GND</text>
<text x="256.3" y="77.2">C25</text>
<text x="258.8" y="73.4">GND</text>
<text x="203" y="79.7">GND</text>
<text x="7.4" y="86.1">GND</text>
<text x="21.4" y="86.1">GND</text>
<text x="32.8" y="87.3">GND</text>
<text x="67.1" y="87.3">GND</text>
<text x="110.3" y="87.3">GND</text>
<text x="144.5" y="87.3">GND</text>
<text x="247.4" y="87.3">GND</text>
<text x="58.3" y="94.2">STM32</text>
<text x="16.3" y="98.8">R23</text>
<text x="86.1" y="100">GND</text>
<text x="179.5" y="99.3" transform="rotate(-90 179.5 99.3)">GND</text>
<text x="258.3" y="96.8" transform="rotate(-90 258.3 96.8)">GND</text>
<text x="26.4" y="103.9">R24</text>
<text x="106.4" y="107.7">GND</text>
<text x="237.2" y="102.6">Q14</text>
<text x="158.5" y="108.9">Q15</text>
<text x="176.3" y="111.5">Q5</text>
<text x="255" y="116.6">Q7</text>
<text x="106.4" y="120.4">GND</text>
<text x="144.5" y="125.4">GND</text>
<text x="154.7" y="125.4">GND</text>
<text x="218.2" y="125.4">GND</text>
<text x="232.2" y="125.4">GND</text>
<text x="95" y="130.5">C26</text>
<text x="180.8" y="136.1" transform="rotate(-90 180.8 136.1)">GND</text>
<text x="218.2" y="140.7">7V_OUT</text>
<text x="257.6" y="138.1">7V_GND</text>
<text x="177.5" y="148.3">Q9</text>
<text x="37.9" y="150.8">GND</text>
<text x="84.9" y="150.8">GND</text>
<text x="158.5" y="150.8">Q16</text>
<text x="139.5" y="161">GND</text>
<text x="153.4" y="161">GND</text>
<text x="250" y="158.5">GND</text>
<text x="82.3" y="185.1">TP_3V3</text>
<text x="23.9" y="187.7">C29</text>
<text x="51.8" y="187.7">U3</text>
<text x="93.7" y="190.2">C30</text>
<text x="26.4" y="195.3">C27</text>
<text x="41.1" y="198.4" transform="rotate(-90 41.1 198.4)">GND</text>
<text x="105.2" y="200.4">GND</text>
<text x="31.5" y="205.5">GND</text>
<text x="78.5" y="205.5">GND</text>
<text x="101.3" y="204.2">C28</text>
</g>
<g font-size="2.3" fill="#00f">
<text x="158.5" y="8.6">IMU_CS_N</text>
<text x="182.6" y="8.6">+3V3</text>
<text x="241" y="8.6">XT60PW-M</text>
<text x="37.8" y="12.4">SD_CS_N</text>
<text x="37.8" y="15">SD_SCK</text>
<text x="37.8" y="17.5">SD_MOSI</text>
<text x="51.3" y="14.2" transform="rotate(-90 51.3 14.2)">+5V</text>
<text x="76.7" y="16.8" transform="rotate(-90 76.7 16.8)">+3V3</text>
<text x="88.6" y="17.5">GPS_RX</text>
<text x="88.6" y="12.4">+3V3</text>
<text x="117.3" y="16.8" transform="rotate(-90 117.3 16.8)">+3V3</text>
<text x="134.1" y="12.4">+3V3</text>
<text x="144.5" y="15">100nF</text>
<text x="173.7" y="12.4">10k</text>
<text x="198.6" y="16.8" transform="rotate(-90 198.6 16.8)">+5V</text>
<text x="37.8" y="20">SD_MISO</text>
<text x="37.8" y="22.6">+5V</text>
<text x="55.6" y="23.8">100nF</text>
<text x="61.4" y="20.6" transform="rotate(-90 61.4 20.6)">+5V</text>
<text x="88.6" y="20">GPS_TX</text>
<text x="139.4" y="20">+3V3</text>
<text x="275.3" y="23.8">MTS1500A</text>
<text x="288" y="20">+7V</text>
<text x="46.2" y="26.9" transform="rotate(-90 46.2 26.9)">+3V3</text>
<text x="81" y="25.1">1uF</text>
<text x="121.7" y="26.4">100nF</text>
<text x="139.4" y="25.1">SEN_SCK</text>
<text x="139.4" y="27.7">SEN_MOSI</text>
<text x="202.9" y="26.4">100nF</text>
<text x="227.8" y="28.2" transform="rotate(-90 227.8 28.2)">+3V3</text>
<text x="266.4" y="28.9">VBAT_RAW</text>
<text x="6.1" y="34">SD_CS_N</text>
<text x="30.2" y="34">+3V3</text>
<text x="65.8" y="30.2">22uF</text>
<text x="139.4" y="32.7">SEN_MISO</text>
<text x="139.4" y="30.2">IMU_CS_N</text>
<text x="21.3" y="37.8">10k</text>
<text x="50.5" y="36.5">100nF</text>
<text x="75.9" y="40.4">BARO_CS_N</text>
<text x="100.1" y="40.4">+3V3</text>
<text x="232.2" y="36.5">100nF</text>
<text x="236" y="40.4">VBAT_RAW</text>
<text x="91.2" y="44.2">10k</text>
<text x="100.1" y="48">1</text>
<text x="193.5" y="43.4" transform="rotate(-90 193.5 43.4)">+5V</text>
<text x="83.6" y="49.2">+3V3</text>
<text x="100.1" y="50.5">3V3</text>
<text x="100.1" y="53.1">GND</text>
<text x="119.9" y="51.1" transform="rotate(-90 119.9 51.1)">+3V3</text>
<text x="143.3" y="53.1">SIG_OUT_2</text>
<text x="143.3" y="50.5">SIG_OUT_3</text>
<text x="197.9" y="53.1">470uF</text>
<text x="83.6" y="54.3">SEN_SCK</text>
<text x="83.6" y="59.4">SEN_MOSI</text>
<text x="83.6" y="56.9">SEN_MISO</text>
<text x="100.2" y="55.6">SCL</text>
<text x="100.2" y="58.1">SDO</text>
<text x="143.3" y="55.6">SIG_OUT_1</text>
<text x="238.5" y="54.3">MTS1500A</text>
<text x="83.6" y="61.9">BARO_CS_N 7</text>
<text x="100.2" y="63.2">SC</text>
<text x="100.2" y="65.8">INT</text>
<text x="100.2" y="60.7">SDA</text>
<text x="124.2" y="60.7">100nF</text>
<text x="159.8" y="63.2">B4B-XH-A(LF)(SN)</text>
<text x="255" y="67">220uF</text>
<text x="62" y="75.9">XL-3216SURC</text>
<text x="105.2" y="75.9">XL-3216SURC</text>
<text x="139.4" y="74.6">XL-3216SURC</text>
<text x="218.9" y="77.7" transform="rotate(-90 218.9 77.7)">+5V</text>
<text x="41.7" y="79.7">+3V3</text>
<text x="51.8" y="83.5">300</text>
<text x="81" y="79.7">VBAT_RAW</text>
<text x="95" y="83.5">1k</text>
<text x="119.1" y="79.7">+5V</text>
<text x="129.3" y="83.5">300</text>
<text x="259.8" y="79.7">+5V</text>
<text x="266.2" y="79.7">+5V</text>
<text x="211.3" y="85.3" transform="rotate(-90 211.3 85.3)">LORA_TX</text>
<text x="213.8" y="85.3" transform="rotate(-90 213.8 85.3)">LORA_RX</text>
<text x="216.4" y="85.3" transform="rotate(-90 216.4 85.3)">LORA_AUX</text>
<text x="256.3" y="84.8">10uF</text>
<text x="6.1" y="100">SEN_SCK</text>
<text x="34" y="97.5">BARO_CS_N 1</text>
<text x="81" y="96.2">+3V3</text>
<text x="98.8" y="97.5">XL-3216SURC</text>
<text x="142" y="97.5">+7V</text>
<text x="149.6" y="101.3">10k</text>
<text x="219.5" y="97.5">+7V</text>
<text x="227.1" y="101.3">10k</text>
<text x="11.2" y="105.1">SEN_MOSI</text>
<text x="16.3" y="103.9">22</text>
<text x="34" y="102.6">SEN_MISO</text>
<text x="34" y="107.7">IMU_CS_N</text>
<text x="82.3" y="106.4">300</text>
<text x="121.7" y="107.7">7V_CMD_1</text>
<text x="159.8" y="106.4">100</text>
<text x="182.6" y="106.4">7V_OUT1_1</text>
<text x="199.1" y="107.7">7V_CMD_1</text>
<text x="262.6" y="106.4">7V_OUT1_2</text>
<text x="26.4" y="108.9">22</text>
<text x="34" y="110.2">LORA_TX</text>
<text x="34" y="112.7">LORA_RX</text>
<text x="82.3" y="112.7">300</text>
<text x="98.8" y="110.2">XL-3216SURC</text>
<text x="135.6" y="112.7">2k</text>
<text x="158.5" y="111.5">MMBT3904(RANGE:100-300)</text>
<text x="213.1" y="111.5">2k</text>
<text x="234.7" y="110.2">100</text>
<text x="236" y="112.7">MMBT3904(RANGE:100-300)</text>
<text x="78.5" y="115.3">SD_MOSI</text>
<text x="78.5" y="117.8">SD_MISO</text>
<text x="149.6" y="115.3">10k</text>
<text x="176.3" y="114">AOD4185</text>
<text x="223.3" y="115.3">10k</text>
<text x="255" y="114">AOD4185</text>
<text x="9.9" y="122.9">SIG_OUT_3</text>
<text x="78.5" y="125.4">GPS_RX</text>
<text x="78.5" y="120.4">SD_SCK</text>
<text x="78.5" y="122.9">SD_CS_N</text>
<text x="171.9" y="124.7" transform="rotate(-90 171.9 124.7)">+7V</text>
<text x="250.7" y="124.7" transform="rotate(-90 250.7 124.7)">+7V</text>
<text x="9.9" y="128">SIG_OUT_2</text>
<text x="25.1" y="126.7">300</text>
<text x="35.3" y="131.8">300</text>
<text x="78.5" y="130.5">7V_CMD_2</text>
<text x="78.5" y="128">GPS_TX</text>
<text x="9.9" y="133.1">SIG_OUT_1</text>
<text x="25.1" y="136.9">300</text>
<text x="78.5" y="133.1">7V_CMD_1</text>
<text x="105.2" y="133.1">+3V3</text>
<text x="140.7" y="133.1">+7V</text>
<text x="148.3" y="136.9">10k</text>
<text x="34" y="138.1">LORA_AUX</text>
<text x="95" y="138.1">10uF</text>
<text x="120.4" y="143.2">7V_CMD_2</text>
<text x="158.5" y="142">100</text>
<text x="180.1" y="143.2">7V_OUT2</text>
<text x="199.1" y="143.2">7V_OUT1_1</text>
<text x="95" y="148.3">100nF</text>
<text x="134.4" y="147">2k</text>
<text x="199.1" y="145.8">7V_OUT1_2</text>
<text x="199.1" y="148.3">7V_OUT2</text>
<text x="45.5" y="152.1">+3V3</text>
<text x="144.5" y="150.8">10k</text>
<text x="158.5" y="153.4">MMBT3904(RANGE:100-300)</text>
<text x="177.5" y="150.8">AOD4185</text>
<text x="218.2" y="153.4">B3B-XH-A(LF)(SN)</text>
<text x="257.6" y="153.4">B4B-XH-A(LF)(SN)</text>
<text x="95" y="159.7">100nF</text>
<text x="173.7" y="159.7">+7V</text>
<text x="15" y="190.2">+5V</text>
<text x="39.1" y="190.2">+5V</text>
<text x="69.6" y="190.2">+3V3</text>
<text x="23.9" y="195.3">1uF</text>
<text x="93.7" y="197.8">1uF</text>
<text x="26.4" y="202.9">10uF</text>
<text x="39.1" y="200.4">+5V</text>
<text x="72.1" y="202.9">22nF</text>
<text x="51.8" y="205.5">RT9193-33GB</text>
<text x="96.3" y="205.5">10uF</text>
</g>
<g font-size="2.3">
<text x="238.9" y="10.9">4</text>
<text x="248" y="10.9">3</text>
<text x="24.8" y="16.2">SCK</text>
<text x="26.3" y="13.7">CS</text>
<text x="31.5" y="17.5">4</text>
<text x="31.5" y="15">5</text>
<text x="31.5" y="12.4">6</text>
<text x="100.6" y="12.4">1</text>
<text x="100.6" y="15">2</text>
<text x="100.6" y="17.5">3</text>
<text x="105.2" y="13.7">VCC</text>
<text x="105.2" y="16.2">GND</text>
<text x="158.5" y="17.5">1</text>
<text x="241.2" y="12.2">4</text>
<text x="243.3" y="17.1" transform="rotate(-90 243.3 17.1)">-</text>
<text x="245.7" y="12.2">3</text>
<text x="245.8" y="17.1" transform="rotate(-90 245.8 17.1)">+</text>
<text x="277.9" y="16.2">找不到快速融斷</text>
<text x="23.7" y="21.3">MISO</text>
<text x="23.7" y="18.8">MOSI</text>
<text x="24.7" y="23.8">VCC</text>
<text x="31.5" y="22.6">2</text>
<text x="31.5" y="20">3</text>
<text x="100.6" y="20">4</text>
<text x="100.6" y="22.6">5</text>
<text x="105.2" y="18.8">TX</text>
<text x="105.2" y="21.3">RX</text>
<text x="105.2" y="23.8">PPS</text>
<text x="158.5" y="20">2</text>
<text x="158.5" y="22.6">3</text>
<text x="161.8" y="18.8">VIN</text>
<text x="161.8" y="21.3">3V3</text>
<text x="161.8" y="23.8">GND</text>
<text x="175.7" y="23.8">INT2</text>
<text x="175.8" y="21.3">DCS</text>
<text x="182.6" y="20">8</text>
<text x="182.6" y="22.6">9</text>
<text x="242" y="19.4" transform="rotate(-90 242 19.4)">1</text>
<text x="244.5" y="19.4" transform="rotate(-90 244.5 19.4)">2</text>
<text x="24.4" y="26.4">GND</text>
<text x="31.5" y="25.1">1</text>
<text x="158.5" y="25.1">4</text>
<text x="158.5" y="27.7">5</text>
<text x="161.8" y="26.4">SCL</text>
<text x="161.8" y="28.9">SDA</text>
<text x="175.7" y="26.4">INT1</text>
<text x="175.9" y="28.9">SCX</text>
<text x="182.6" y="25.1">10</text>
<text x="182.6" y="27.7">11</text>
<text x="215.9" y="24.8" transform="rotate(-90 215.9 24.8)">SMA-F</text>
<text x="158.5" y="30.2">6</text>
<text x="158.5" y="32.7">7</text>
<text x="161.8" y="31.5">CS</text>
<text x="161.8" y="34">SA0</text>
<text x="175.9" y="31.5">SDX</text>
<text x="182.6" y="30.2">12</text>
<text x="238.5" y="46.7">這顆實際要2Aor3A</text>
<text x="98.8" y="49.5">2</text>
<text x="98.8" y="52">3</text>
<text x="158.4" y="50.7">1</text>
<text x="158.4" y="53.3">2</text>
<text x="160.7" y="52">1</text>
<text x="272" y="50.5">1</text>
<text x="276.1" y="51.8">PG</text>
<text x="98.8" y="54.6">4</text>
<text x="98.8" y="57.1">5</text>
<text x="98.8" y="59.6">6</text>
<text x="158.4" y="55.8">3</text>
<text x="158.4" y="58.4">4</text>
<text x="160.7" y="54.6">2</text>
<text x="160.7" y="57.1">3</text>
<text x="160.7" y="59.6">4</text>
<text x="272" y="55.6">2</text>
<text x="276.1" y="56.9">EN</text>
<text x="98.8" y="64.7">8</text>
<text x="272" y="60.7">3</text>
<text x="272" y="65.8">4</text>
<text x="276.1" y="61.9">VIN</text>
<text x="79.8" y="67">氣壓計找不到</text>
<text x="206.2" y="68.8" transform="rotate(-90 206.2 68.8)">M0</text>
<text x="208.8" y="68.8" transform="rotate(-90 208.8 68.8)">M1</text>
<text x="211.3" y="68.8" transform="rotate(-90 211.3 68.8)">RX</text>
<text x="213.8" y="68.8" transform="rotate(-90 213.8 68.8)">TX</text>
<text x="216.4" y="68.8" transform="rotate(-90 216.4 68.8)">AUX</text>
<text x="218.9" y="68.8" transform="rotate(-90 218.9 68.8)">VCC</text>
<text x="221.5" y="68.8" transform="rotate(-90 221.5 68.8)">GND</text>
<text x="272" y="70.8">5</text>
<text x="276.1" y="67">GND</text>
<text x="131.8" y="74.6">560</text>
<text x="276.1" y="72.1">VOUT</text>
<text x="48.6" y="100">2</text>
<text x="51.1" y="98.8">B12</text>
<text x="51.1" y="101.3">B13</text>
<text x="67.9" y="101.3">GND</text>
<text x="70.1" y="98.8">5V</text>
<text x="73.4" y="97.5">21</text>
<text x="73.4" y="100">22</text>
<text x="48.6" y="102.6">3</text>
<text x="48.6" y="105.1">4</text>
<text x="48.6" y="107.7">5</text>
<text x="51.1" y="103.9">B14</text>
<text x="51.1" y="106.4">B15</text>
<text x="58.2" y="102.6">SPI2</text>
<text x="68.9" y="103.9">3V3</text>
<text x="68.9" y="106.4">B10</text>
<text x="73.4" y="102.6">23</text>
<text x="73.4" y="105.1">24</text>
<text x="73.4" y="107.7">25</text>
<text x="133.1" y="103.9">可能要小一點點</text>
<text x="48.6" y="110.2">6</text>
<text x="48.6" y="112.7">7</text>
<text x="51.1" y="108.9">A8</text>
<text x="51.1" y="111.5">A9</text>
<text x="70.1" y="108.9">B2</text>
<text x="70.1" y="111.5">B1</text>
<text x="73.4" y="110.2">26</text>
<text x="73.4" y="112.7">27</text>
<text x="48.6" y="115.3">8</text>
<text x="48.6" y="117.8">9</text>
<text x="51.1" y="114">A10</text>
<text x="51.1" y="116.6">A11</text>
<text x="51.1" y="119.1">A12</text>
<text x="60.7" y="116.6">SPI1</text>
<text x="70.1" y="114">B0</text>
<text x="70.1" y="116.6">A7</text>
<text x="70.1" y="119.1">A6</text>
<text x="73.4" y="115.3">28</text>
<text x="73.4" y="117.8">29</text>
<text x="21.3" y="120.4">470</text>
<text x="48" y="120.4">10</text>
<text x="48" y="122.9">11</text>
<text x="48" y="125.4">12</text>
<text x="51.1" y="121.6">A15</text>
<text x="51.1" y="124.2">B3</text>
<text x="70.1" y="121.6">A5</text>
<text x="70.1" y="124.2">A4</text>
<text x="73.4" y="120.4">30</text>
<text x="73.4" y="122.9">31</text>
<text x="73.4" y="125.4">32</text>
<text x="48" y="128">13</text>
<text x="48" y="130.5">14</text>
<text x="51.1" y="126.7">B4</text>
<text x="51.1" y="129.3">B5</text>
<text x="51.1" y="131.8">B6</text>
<text x="70.1" y="126.7">A3</text>
<text x="70.1" y="129.3">A2</text>
<text x="70.1" y="131.8">A1</text>
<text x="73.4" y="128">33</text>
<text x="73.4" y="130.5">34</text>
<text x="48" y="133.1">15</text>
<text x="48" y="135.6">16</text>
<text x="51.1" y="134.3">B7</text>
<text x="51.1" y="136.9">B8</text>
<text x="66.7" y="136.9">NRST</text>
<text x="70.1" y="134.3">A0</text>
<text x="73.4" y="133.1">35</text>
<text x="73.4" y="135.6">36</text>
<text x="48" y="138.1">17</text>
<text x="48" y="140.7">18</text>
<text x="48" y="143.2">19</text>
<text x="51.1" y="139.4">B9</text>
<text x="51.1" y="142">5V</text>
<text x="68.7" y="139.4">C15</text>
<text x="68.7" y="142">C14</text>
<text x="73.4" y="138.1">37</text>
<text x="73.4" y="140.7">38</text>
<text x="73.4" y="143.2">39</text>
<text x="216.1" y="143">1</text>
<text x="219.2" y="144">1</text>
<text x="256.2" y="140.9">1</text>
<text x="256.2" y="143.5">2</text>
<text x="258.5" y="142.2">1</text>
<text x="48" y="145.8">20</text>
<text x="51.1" y="144.5">GND</text>
<text x="51.1" y="147">3V3</text>
<text x="68.2" y="147">Vbat</text>
<text x="68.7" y="144.5">C13</text>
<text x="73.4" y="145.8">40</text>
<text x="216.1" y="145.5">2</text>
<text x="216.1" y="148">3</text>
<text x="219.2" y="146.5">2</text>
<text x="219.2" y="149.1">3</text>
<text x="256.2" y="146">3</text>
<text x="256.2" y="148.5">4</text>
<text x="258.5" y="144.7">2</text>
<text x="258.5" y="147.3">3</text>
<text x="258.5" y="149.8">4</text>
<text x="49.3" y="190.4">1</text>
<text x="52.3" y="191.5">VIN</text>
<text x="49.3" y="195.5">2</text>
<text x="52.3" y="196.5">GND</text>
<text x="57.7" y="194">VOUT</text>
<text x="65.8" y="193">5</text>
<text x="49.3" y="200.6">3</text>
<text x="52.3" y="201.6">EN</text>
<text x="61" y="199.1">BP</text>
<text x="65.8" y="198.1">4</text>
</g>
<text font-size="2.3" fill="#a00000" x="9.9" y="12.4">MicroSD Arduino</text>
<g font-size="1.5" fill="#000080">
<text x="144.5" y="7.5">C_IMU</text>
<text x="173.7" y="7.5">R21</text>
<text x="55.6" y="21.5">C_SD</text>
<text x="121.7" y="24">C_GNSS</text>
<text x="202.9" y="24">C_LORA</text>
<text x="21.3" y="32.9">R13</text>
<text x="50.5" y="34.2">C_SD1</text>
<text x="232.2" y="34.2">C_SLO</text>
<text x="91.2" y="39.3">R20</text>
<text x="124.2" y="58.3">C_BMP</text>
<text x="255" y="57">D9</text>
<text x="62" y="77.4">LED3</text>
<text x="105.2" y="77.4">LED4</text>
<text x="139.4" y="77.4">LED5</text>
<text x="51.8" y="78.6">R7</text>
<text x="95" y="78.6">R22</text>
<text x="129.3" y="78.6">R31</text>
<text x="82.3" y="101.5">R32</text>
<text x="95" y="97.7">LED6</text>
<text x="149.6" y="96.4">R15</text>
<text x="159.8" y="101.5">R11</text>
<text x="227.1" y="96.4">R19</text>
<text x="238.5" y="101.5">R10</text>
<text x="82.3" y="107.8">R33</text>
<text x="135.6" y="106.6">R25</text>
<text x="176.3" y="102.8">D10</text>
<text x="213.1" y="106.6">R27</text>
<text x="255" y="102.8">D11</text>
<text x="95" y="110.4">LED7</text>
<text x="149.6" y="112.9">R14</text>
<text x="223.3" y="112.9">R18</text>
<text x="25.1" y="121.8">R28</text>
<text x="25.1" y="132">R30</text>
<text x="35.3" y="126.9">R29</text>
<text x="148.3" y="132">R16</text>
<text x="158.5" y="137">R12</text>
<text x="95" y="140.9">C_3V4</text>
<text x="134.4" y="142.1">R26</text>
<text x="177.5" y="140.9">D12</text>
<text x="144.5" y="148.5">R17</text>
<text x="95" y="152.3">C_3V5</text>
<text x="72.1" y="195.5">C32</text>
</g>
<g font-size=".9" fill="#a00000">
<text x="54.8" y="98.4">NS2</text>
<text x="54.8" y="100.9">CK2</text>
<text x="54.8" y="103.5">MIS2</text>
<text x="54.8" y="106">MOS2</text>
<text x="65.2" y="106">SCL2</text>
<text x="54.1" y="108.8">SCL3</text>
<text x="54.9" y="111.3">TX1</text>
<text x="54.9" y="113.6">RX1</text>
<text x="61.6" y="108.6">BOOT0</text>
<text x="63.2" y="108.8">RESET</text>
<text x="54.8" y="116.2">TX6-USB-</text>
<text x="54.8" y="118.7">RX6-USB+</text>
<text x="66.5" y="116.2">MOS1</text>
<text x="67" y="118.7">MIS1</text>
<text x="53.8" y="124">SDA2</text>
<text x="58.7" y="123.7">STM32F411</text>
<text x="67.8" y="121.3">CK1</text>
<text x="67.8" y="123.8">NS1</text>
<text x="53.8" y="126.3">SDA3</text>
<text x="53.8" y="131.4">SCL1</text>
<text x="67.6" y="126.3">RX2</text>
<text x="67.6" y="128.8">TX2</text>
<text x="53.8" y="133.9">SDA1</text>
<text x="59.2" y="132.8">PWR</text>
<text x="62.4" y="132.6">A0</text>
<text x="65.5" y="133.3">C13</text>
<text x="61.7" y="140.7">DIO</text>
<text x="64.2" y="140.7">CLK</text>
<text x="59.1" y="145.5">3V3</text>
<text x="61.6" y="145.6">A13</text>
<text x="64.2" y="145.6">A14</text>
<text x="66.7" y="145.5">GND</text>
</g>
</svg>
